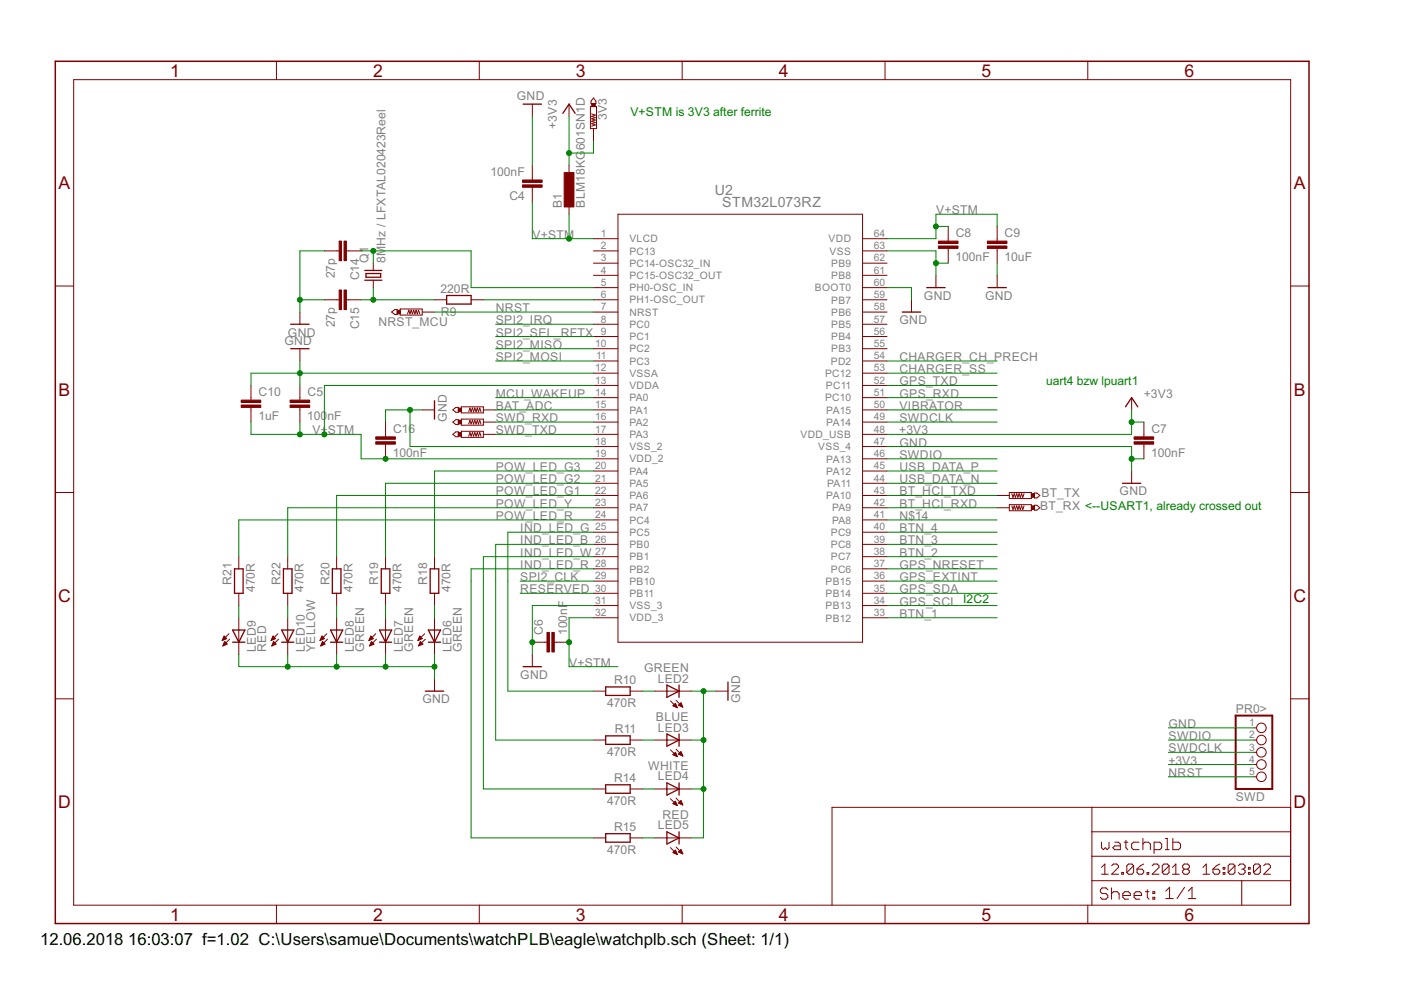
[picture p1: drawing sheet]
<svg xmlns="http://www.w3.org/2000/svg" width="297mm" height="210mm" viewBox="0 0 297 210" stroke-linecap="round" stroke-linejoin="round" font-family="sans-serif">
<g fill="none" stroke="#800000" stroke-width=".21">
<path d="M15.6 16.9h258v175h-258zM58.6 13v3.9M101.6 13v3.9M144.6 13v3.9M187.6 13v3.9M230.6 13v3.9M112.9 22.1v2.6M112.9 35.1v3.1M112.9 39.7v3.1M120.6 22.1v2.6M120.6 35.1v2.5M125.2 22.6h1.3v4.7h-1.3z"/>
<path d="M125.4 24.2l.8 .2-.8 .3 .8 .2-.8 .3 .8 .2-.8 .3 .8 .3-.8 .2 .8 .3-.8 .3M125.8 20.8l.5 .6v.5h-1v-.5zM125.8 27.3v2.6M68.8 53.2h3.1M73.4 53.2h3.2M79.1 55.8v1.5M79.1 59.4v1.6M120.6 42.8v2.6M125.8 50.6h5.2M125.8 53.2h5.2M125.8 55.8h5.2M125.8 58.4h5.2"/>
<path d="M131 45.4h51.9v90.8h-51.9zM182.9 50.6h5.2M182.9 53.2h5.2M182.9 55.8h5.2M182.9 58.4h5.2M198.4 58.4v2.6M201 48v3.1M201 52.7v3.1M211.4 48v3.1M211.4 52.7v3.1M211.4 58.4v2.6M11.7 60.6h3.9"/>
<path d="M63.6 66.2v2.5M63.6 73.9v2.6M68.8 63.6h3.1M73.4 63.6h3.2M83 66.2l.7-.6h.5v1.1h-.5zM84.9 65.5h4.6v1.3h-4.6zM86.4 66.5l.3-.7 .2 .7 .3-.7 .2 .7 .3-.7 .3 .7 .2-.7 .3 .7 .3-.7 .2 .7M89.5 66.2h2.6M92.1 63.6h2.6M99.9 63.6h2.6M125.8 61h5.2M125.8 63.6h5.2"/>
<path d="M125.8 66.2h5.2M125.8 68.7h5.2M125.8 71.4h5.2M125.8 73.9h5.2M125.8 76.5h5.2M125.8 79.1h5.2M182.9 61h5.2M182.9 63.6h5.2M182.9 66.2h5.2M182.9 68.7h5.2M182.9 71.4h5.2M182.9 73.9h5.2"/>
<path d="M182.9 76.5h5.2M182.9 79.1h5.2M193.3 63.6v2.6M273.6 60.6h3.9M53.2 81.7v3.1M53.2 86.4v3.1M63.6 81.7v3.1M63.6 86.4v3.1M81.7 89.5v3.1M81.7 94.2v3.1M89.5 86.9h2.6M96 86.9l.6-.5h.6v1h-.6z"/>
<path d="M96 89.5l.6-.5h.6v1h-.6zM96 92.1l.6-.5h.6v1h-.6zM97.8 86.3h4.7v1.2h-4.7zM97.8 88.9h4.7v1.2h-4.7zM97.8 91.4h4.7v1.3h-4.7zM99.4 92.5l.2-.8 .3 .8 .3-.8 .2 .8 .3-.8 .2 .8 .3-.8 .3 .8 .2-.8 .3 .8M99.4 89.9l.2-.8 .3 .8 .3-.8 .2 .8 .3-.8 .2 .8 .3-.8 .3 .8 .2-.8 .3 .8M99.4 87.3l.2-.8 .3 .8 .3-.8 .2 .8 .3-.8 .2 .8 .3-.8 .3 .8 .2-.8 .3 .8M102.5 86.9h2.6M102.5 89.5h2.6M102.5 92.1h2.6M125.8 81.7h5.2"/>
<path d="M125.8 84.3h5.2M125.8 86.9h5.2M125.8 89.5h5.2M125.8 92.1h5.2M125.8 94.7h5.2M125.8 97.3h5.2M125.8 99.9h5.2M182.9 81.7h5.2M182.9 84.3h5.2M182.9 86.9h5.2M182.9 89.5h5.2M182.9 92.1h5.2"/>
<path d="M182.9 94.7h5.2M182.9 97.3h5.2M182.9 99.9h5.2M239.9 84.3v2.6M239.9 99.9v2.6M242.5 89.5v3.1M242.5 94.2v3.1M11.7 104.4h3.9M50.6 118v2.6M61 118v2.6M71.4 118v2.6M81.7 118v2.6"/>
<path d="M92.1 118v2.6M125.8 102.5h5.2M125.8 105.1h5.2M125.8 107.7h5.2M125.8 110.2h5.2M125.8 112.8h5.2M125.8 115.4h5.2M125.8 118h5.2M182.9 102.5h5.2M182.9 105.1h5.2M182.9 107.7h5.2M182.9 110.2h5.2"/>
<path d="M182.9 112.8h5.2M182.9 115.4h5.2M182.9 118h5.2M211.4 105.1h2.6M211.4 107.7h2.6M214 104.4h4.7v1.3h-4.7zM214 107h4.7v1.3h-4.7zM214.5 104.7l.3 .8 .2-.8 .3 .8 .3-.8 .2 .8 .3-.8 .2 .8 .3-.8 .3 .8 .2-.8M214.5 107.3l.3 .7 .2-.7 .3 .7 .3-.7 .2 .7 .3-.7 .2 .7 .3-.7 .3 .7 .2-.7M219.3 104.5h.5l.7 .6-.7 .5h-.5zM219.3 107.1h.5l.7 .6-.7 .5h-.5zM273.6 104.4h3.9"/>
<path d="M47.1 135.8h.1M47.2 135.6h.3M47.2 135.5h.6M47.3 135.4h.7M47.3 136.9h.2M47.3 135.3h.6M47.3 136.7h.4M47.4 136.6h.6M47.4 135.1h.4M47.5 135h.1M47.5 136.5h.6M47.5 136.4h.5"/>
<path d="M47.5 134.9h.1M47.5 134.9l-.4 .9M47.5 134.9l.5 .5-.9 .4M47.6 136.2h.2M47.6 136.1h.1M47.6 136l.6 .6-1 .3zM48.6 134.4l-1.5 1.4M48.7 135.5l-1.5 1.4M50.6 125.8v2.6M50.6 131v7.8M57.5 135.8h.1M57.6 135.6h.3"/>
<path d="M57.6 135.5h.5M57.7 136.9h.1M57.7 135.4h.7M57.7 135.3h.6M57.7 136.7h.4M57.8 136.6h.6M57.8 135.1h.3M57.8 135h.2M57.8 136.5h.7M57.9 136.4h.4M57.9 134.9h.1M57.9 134.9l-.4 .9"/>
<path d="M57.9 134.9l.5 .5-.9 .4M57.9 136.2h.3M58 136.1h.1M58 136l.5 .6-.9 .3zM58.9 134.4l-1.4 1.4M59.1 135.5l-1.5 1.4M61 125.8v2.6M61 131v7.8M67.9 135.8h.1M67.9 135.6h.3M68 135.5h.5M68 136.9h.2"/>
<path d="M68.1 135.4h.7M68.1 135.3h.5M68.1 136.7h.4M68.1 136.6h.7M68.2 135.1h.3M68.2 135h.2M68.2 136.5h.6M68.2 136.4h.5M68.3 134.9h.1M68.3 134.9l-.4 .9M68.3 134.9l.5 .5-.9 .4M68.3 136.2h.3"/>
<path d="M68.3 136.1h.2M68.4 136l.5 .6-.9 .3zM69.3 134.4l-1.4 1.4M69.4 135.5l-1.4 1.4M71.4 125.8v2.6M71.4 131v7.8M78.3 135.8h.1M78.3 135.6h.3M78.4 135.5h.5M78.4 136.9h.2M78.4 135.4h.7M78.5 135.3h.5"/>
<path d="M78.5 136.7h.4M78.5 136.6h.6M78.5 135.1h.4M78.6 135h.2M78.6 136.5h.6M78.6 136.4h.5M78.6 134.9h.1M78.6 134.9l-.4 .9M78.6 134.9l.5 .5-.9 .4M78.7 136.2h.3M78.7 136.1h.1M78.8 136l.5 .6-.9 .3z"/>
<path d="M79.7 134.4l-1.5 1.4M79.8 135.5l-1.4 1.4M81.7 125.8v2.6M81.7 131v7.8M88.6 135.8h.1M88.7 135.6h.3M88.7 135.5h.6M88.8 136.9h.1M88.8 135.4h.7M88.8 135.3h.6M88.8 136.7h.4M88.9 136.6h.6"/>
<path d="M88.9 135.1h.4M88.9 135h.2M88.9 136.5h.7M89 136.4h.5M89 134.9l-.4 .9M89 134.9l.5 .5-.9 .4M89 134.9h.1M89 136.2h.3M89.1 136.1h.1M89.1 136l.6 .6-.9 .3zM90 134.4l-1.4 1.4M90.2 135.5l-1.4 1.4"/>
<path d="M92.1 125.8v2.6M92.1 131v7.8M112.9 136.2h3.1M112.9 138.8v2.6M117.5 136.2h3.1M125.8 120.6h5.2M125.8 123.2h5.2M125.8 125.8h5.2M125.8 128.4h5.2M125.8 131h5.2M182.9 120.6h5.2M182.9 123.2h5.2"/>
<path d="M182.9 125.8h5.2M182.9 128.4h5.2M182.9 131h5.2M11.7 148.2h3.9M92.1 144v2.5M125.8 156.9h2.6M125.8 146.5h2.6M133.6 156.9h2.6M133.6 146.5h2.6M138.8 156.9h7.8M138.8 146.5h7.8M142.2 148.6l1.4 1.5"/>
<path d="M142.2 159l1.4 1.4M142.7 149.6l.5-.5 .4 1zM142.7 149.6h.7M142.8 159.9h.6M142.8 149.5h.6M142.9 149.8h.6M142.9 159.8h.4M143 149.4h.3M143.1 159.7h.2M143.1 149.2h.2M143.2 149.9h.3M143.2 159.5h.1"/>
<path d="M143.3 148.5l1.5 1.4M143.3 158.9l1.5 1.4M143.5 150h.1M143.8 149.5l1 .4M143.8 149.5l.6-.5 .4 .9M143.8 159.9h.8M143.8 159.9l1 .4M143.9 149.5h.7M144 159.8h.5M144 149.4h.5M144.1 149.6h.5M144.1 159.7h.4"/>
<path d="M144.1 149.2h.4M144.2 159.5h.2M144.3 149.1h.1M144.3 159.4h.1M144.4 149.8h.3M144.4 159.4l-.6 .5M144.4 159.4l.4 .9M144.7 149.9h.1M151.8 146.5h2.5M265.9 154.3h.5M265.9 156.9h.5M265.9 159.5h.5"/>
<path d="M273.6 148.2h3.9M125.8 167.3h2.6M125.8 177.7h2.6M133.6 167.3h2.6M133.6 177.7h2.6M138.8 167.3h7.8M138.8 177.7h7.8M142.2 169.4l1.4 1.4M142.2 179.7l1.4 1.5M142.7 160l.9 .4M142.7 160l.5-.5 .4 .9M142.7 160h.7"/>
<path d="M142.7 170.4l.5-.5 .4 .9zM142.7 170.4h.7M142.8 170.3h.6M142.9 170.2h.4M143 160.1h.5M143 170.5h.5M143 170.1h.3M143.2 169.9h.1M143.3 160.3h.2M143.3 170.7h.3M143.3 169.2l1.5 1.5M143.3 179.6l1.5 1.4"/>
<path d="M143.5 160.4h.1M143.9 170.3h.7M143.9 170.2h.6M144.1 170.1h.4M144.1 160h.6M144.2 169.9h.2M144.2 170.4h.5M144.3 169.8h.1M144.4 169.8l-.6 .5 1 .4M144.4 169.8l.4 .9M144.4 160.1h.3M144.5 170.5h.2"/>
<path d="M144.7 160.3h.1M231.5 171.2v20.7M231.5 176.4h42.1M233.6 178.6v1.1l.4 .4 .4-.4 .3 .4 .4-.4v-1.1M236.3 178.6h.8l.4 .4v1.1h-1.2l-.4-.4 .4-.4h1.2M238.3 178.6h.8M238.7 178.2v1.5l.4 .4M241.5 178.6h-1.2l-.4 .4v.7l.4 .4h1.2M242.3 179l.4-.4h.8l.4 .4v1.1M242.3 177.8v2.3M247.1 177.8h.4v2.3M248.7 177.8v2.3h1.2l.4-.4v-.7l-.4-.4h-1.2"/>
<path d="M265.9 162.1h.5M265.9 164.7h.5M273.6 171.2h-97.2v20.7M58.6 191.9v3.9M101.6 191.9v3.9M142.7 180.8l.5-.5 .4 .9zM142.7 180.7h.7M142.8 180.8h.6M142.9 180.6h.4M143 180.5h.3M143.1 181h.4M143.1 180.3h.1"/>
<path d="M143.4 181.1h.2M143.8 180.6l.6-.5 .4 .9zM143.9 180.6h.7M144 180.7h.6M144 180.5h.5M144.2 180.3h.3M144.3 180.8h.4M144.3 180.2h.1M144.6 181h.1M144.6 191.9v3.9M187.6 191.9v3.9M230.6 191.9v3.9"/>
<path d="M231.5 186.7h42.1M231.5 181.5h42.1M233.5 183.9l.8-.7v2.2M233.5 185.4h1.5M234.9 188.7l-.4-.4h-.8l-.4 .4v.4l.4 .4h.8l.4 .4v.3l-.4 .4h-.8l-.4-.4M235.7 189.5l.4-.4h.8l.4 .4v1.1M235.7 188.3v2.3M235.7 183.6l.4-.4h.7l.3 .4v.3l-1.4 1.5h1.4M237.8 185h.4v.4h-.4zM238.1 189.9h1.5v-.4l-.3-.4h-.8l-.4 .4v.7l.4 .4h.8M240.3 183.6v1.4l-.3 .4h-.7l-.4-.4M240.3 183.6l-.3-.4h-.7l-.4 .4v1.4"/>
<path d="M240.3 183.6l-1.4 1.4M240.5 189.9h1.5v-.4l-.4-.4h-.7l-.4 .4v.7l.4 .4h.7M241.1 184.3h1l.4 .3v.4l-.4 .4h-.7l-.3-.4zM242.5 183.2l-.7 .4-.7 .7M242.8 189.1h.8M243.2 185h.4v.4h-.4zM243.2 188.7v1.5l.4 .4M244.3 183.6l.3-.4h.8l.3 .4v.3l-1.4 1.5h1.4M244.4 189.1h.4v.4h-.4zM244.4 190.2h.4v.4h-.4zM244.7 180.1h1.2l.4-.4v-.7l-.4-.4h-1.2v2.4M247.1 180.1h.8"/>
<path d="M247.2 188.9l.8-.8v2.4M247.2 190.5h1.6M247.9 183.6v1.4l-.4 .4h-.7l-.4-.4M247.9 183.6l-.4-.4h-.7l-.4 .4v1.4M247.9 183.6l-1.5 1.4M248.6 185.4h1.4M248.6 183.9l.7-.7v2.2M251.1 184.3l-.4 .3v.4l.4 .4h.7l.4-.4v-.4l-.4-.3M251.1 184.3l-.4-.4v-.3l.4-.4h.7l.4 .4v.3l-.4 .4M251.1 184.3h.7M251.1 188.1l-1.5 2.4M251.9 190.5h1.6"/>
<path d="M251.9 188.9l.8-.8v2.4M255 185.4h1.5M255 183.9l.8-.7v2.2M257.2 184.3h1.1l.3 .3v.4l-.3 .4h-.8l-.3-.4zM258.6 183.2l-.7 .4-.7 .7M259.3 185h.4v.4h-.4zM259.3 183.9h.4v.4h-.4zM261.8 183.6v1.4l-.3 .4h-.7l-.4-.4M261.8 183.6l-.3-.4h-.7l-.4 .4v1.4M261.8 183.6l-1.4 1.4M262.6 183.6l.3-.4h.7l.4 .4v.3l-.4 .4M263.3 186.7v5.2"/>
<path d="M263.3 184.3h.3M263.6 184.3l.4 .3v.4l-.4 .4h-.7l-.3-.4M264.7 185h.3v.4h-.3zM264.7 183.9h.3v.4h-.3zM267.2 183.6v1.4l-.4 .4h-.7l-.3-.4M267.2 183.6l-.4-.4h-.7l-.3 .4v1.4M267.2 183.6l-1.4 1.4M267.9 183.6l.4-.4h.7l.4 .4v.3l-1.5 1.5h1.5"/>
<circle cx="267.4" cy="159.5" r="1.02"/>
<circle cx="267.4" cy="154.3" r="1.02"/>
<circle cx="267.4" cy="156.9" r="1.02"/>
<circle cx="267.4" cy="162.1" r="1.02"/>
<circle cx="267.4" cy="164.7" r="1.02"/>
</g>
<g fill="none" stroke="#800000" stroke-width=".28">
<path d="M110.9 22.1h3.9M119.3 24l1.3-1.9 1.3 1.9M77.3 57.3h3.7M77.3 59.4h3.7M77.6 58h3.1v.8h-3.1zM61.6 73.9h3.9M61.6 68.7h3.9M94.7 62.7h5.2v1.8h-5.2zM191.3 66.2h3.9M196.5 61h3.9M209.5 61h3.9M92.1 85v3.9"/>
<path d="M238.6 86.3l1.3-2 1.3 2M238 102.5h3.9M49.3 136.2h2.6M49.3 133.6h2.6l-1.3 2.6zM49.7 120.6h1.8v5.2h-1.8zM59.7 136.2h2.6M59.7 133.6h2.6l-1.3 2.6zM60.1 120.6h1.8v5.2h-1.8zM70.1 136.2h2.6M70.1 133.6h2.6l-1.3 2.6zM70.5 120.6h1.8v5.2h-1.8zM80.5 136.2h2.5"/>
<path d="M80.5 133.6h2.5l-1.3 2.6zM80.8 120.6h1.9v5.2h-1.9zM90.8 133.6h2.6l-1.3 2.6zM90.8 136.2h2.6M91.2 120.6h1.8v5.2h-1.8zM90.2 146.5h3.9M110.9 141.4h3.9M128.4 145.6h5.2v1.8h-5.2zM128.4 156h5.2v1.8h-5.2zM141.4 145.2l2.6 1.3-2.6 1.3zM141.4 155.6l2.6 1.3-2.6 1.3zM144 145.2v2.6"/>
<path d="M144 155.6v2.6M154.3 144.6v3.9M128.4 166.4h5.2v1.8h-5.2zM128.4 176.8h5.2v1.8h-5.2zM141.4 166l2.6 1.3-2.6 1.3zM141.4 176.4l2.6 1.3-2.6 1.3zM144 166v2.6M144 176.4v2.6"/>
</g>
<g fill="#800000" stroke="#800000" stroke-width=".21">
<path d="M110.8 38.2h4.1v.5h-4.1z"/>
<path d="M110.8 39.2h4.1v.5h-4.1z"/>
<path d="M61.5 85.9h4.2v.5h-4.2z"/>
<path d="M61.5 84.8h4.2v.5h-4.2z"/>
<path d="M117 134.1h.5v4.1h-.5z"/>
<path d="M116 134.1h.5v4.1h-.5z"/>
<path d="M240.5 93.7h4.1v.5h-4.1z"/>
<path d="M240.5 92.6h4.1v.5h-4.1z"/>
<path d="M199 52.2h4.1v.5h-4.1z"/>
<path d="M199 51.1h4.1v.5h-4.1z"/>
<path d="M209.3 52.2h4.2v.5h-4.2z"/>
<path d="M209.3 51.1h4.2v.5h-4.2z"/>
<path d="M51.1 85.9h4.2v.5h-4.2z"/>
<path d="M51.1 84.8h4.2v.5h-4.2z"/>
<path d="M71.9 51.1h.5v4.2h-.5z"/>
<path d="M72.9 51.1h.5v4.2h-.5z"/>
<path d="M71.9 61.5h.5v4.1h-.5z"/>
<path d="M72.9 61.5h.5v4.1h-.5z"/>
<path d="M79.7 93.7h4.1v.5h-4.1z"/>
<path d="M79.7 92.6h4.1v.5h-4.1z"/>
<path d="M218.7 104.7h.6v.7h-.6z"/>
<path d="M218.7 107.3h.6v.7h-.6z"/>
<path d="M84.2 65.8h.7v.7h-.7z"/>
<path d="M125.5 21.9h.7v.7h-.7z"/>
<path d="M97.2 91.7h.6v.8h-.6z"/>
<path d="M97.2 89.1h.6v.8h-.6z"/>
<path d="M119.6 36.6h2.1v7.3h-2.1z"/>
<path d="M97.2 86.5h.6v.8h-.6z"/>
</g>
<path d="M262 151.7h7.7v15.6h-7.7z" fill="none" stroke="#800000" stroke-width=".42"/>
<path d="M11.7 13h265.8v182.8h-265.8z" fill="none" stroke="#800000" stroke-width=".32"/>
<g fill="none" stroke="#008000" stroke-width=".21">
<path d="M112.9 24.7v10.4M120.6 24.7v10.4M125.8 29.9v2.5h-5.2M68.8 53.2h-5.2v13M76.6 53.2h23.3v7.8h25.9M79.1 53.2v2.6M112.9 42.8v7.8h12.9M120.6 45.4v5.2M188.1 53.2h10.3v5.2M198.4 55.8h2.6M198.4 48h2.6M211.4 48v-2.6h-13v5.2h-10.3"/>
<path d="M211.4 55.8v2.6M63.6 76.5v5.2M63.6 63.6h5.2M76.6 63.6h15.5M79.1 61v2.6M92.1 66.2h33.7M102.5 63.6h23.3M105.1 73.9h20.7M105.1 76.5h20.7M105.1 71.4h20.7M105.1 68.7h20.7M125.8 79.1h-72.6v2.6"/>
<path d="M188.1 79.1h23.3M188.1 61h5.2v2.6M188.1 76.5h23.3M53.2 89.5v2.6h23.4v5.2h49.2M63.6 89.5v2.6M86.9 86.9v7.8h38.9M89.5 86.9h-7.8v2.6M105.1 92.1h20.7M105.1 89.5h20.7M105.1 84.3h20.7M105.1 86.9h20.7M125.8 81.7h-57v10.4"/>
<path d="M125.8 99.9h-33.7v18.1M188.1 94.7h51.8v5.2M188.1 89.5h23.3M188.1 84.3h23.3M188.1 81.7h23.3M188.1 97.3h23.3M188.1 86.9h23.3M188.1 99.9h23.3M239.9 86.9v5.2h-51.8M239.9 89.5h2.6M239.9 97.3h2.6M125.8 112.8h-18.1v33.7h18.1"/>
<path d="M125.8 115.4h-20.7v41.5h20.7M125.8 118h-23.3v49.3h23.3M125.8 105.1h-54.4v12.9M125.8 102.5h-44.1v15.5M125.8 110.2h-75.2v7.8M125.8 107.7h-64.8v10.3M188.1 107.7h23.3M188.1 105.1h23.3M188.1 118h23.3M188.1 115.4h23.3M188.1 110.2h23.3M188.1 112.8h23.3"/>
<path d="M188.1 102.5h23.3M50.6 138.8v2.6h41.5M50.6 128.4v2.6M61 128.4v2.6M61 138.8v2.6M71.4 128.4v2.6M71.4 138.8v2.6M81.7 128.4v2.6M81.7 138.8v2.6M92.1 128.4v2.6M92.1 138.8v5.2M110.3 125.8h15.5"/>
<path d="M110.3 123.2h15.5M125.8 131h-5.2v10.4h10.4M125.8 128.4h-12.9v10.4M125.8 120.6h-25.9v57.1h25.9M188.1 128.4h23.3M188.1 125.8h23.3M188.1 123.2h23.3M188.1 120.6h23.3M188.1 131h23.3M136.2 146.5h2.6M136.2 156.9h2.6M146.6 146.5h5.2"/>
<path d="M146.6 156.9h2.6M149.2 146.5v31.2h-2.6M247.7 154.3h18.2M247.7 156.9h18.2M247.7 159.5h18.2M136.2 177.7h2.6M136.2 167.3h2.6M146.6 167.3h2.6M247.7 162.1h18.2M247.7 164.7h18.2"/>
</g>
<g fill="#008000" stroke="#008000" stroke-width=".21">
<circle cx="239.9" cy="89.5" r=".53"/>
<circle cx="120.6" cy="32.4" r=".53"/>
<circle cx="112.9" cy="136.2" r=".53"/>
<circle cx="239.9" cy="97.3" r=".53"/>
<circle cx="198.4" cy="55.8" r=".53"/>
<circle cx="63.6" cy="79.1" r=".53"/>
<circle cx="63.6" cy="63.6" r=".53"/>
<circle cx="149.2" cy="146.5" r=".53"/>
<circle cx="149.2" cy="156.9" r=".53"/>
<circle cx="149.2" cy="167.3" r=".53"/>
<circle cx="92.1" cy="141.4" r=".53"/>
<circle cx="81.7" cy="141.4" r=".53"/>
<circle cx="61" cy="141.4" r=".53"/>
<circle cx="71.4" cy="141.4" r=".53"/>
<circle cx="86.9" cy="86.9" r=".53"/>
<circle cx="79.1" cy="63.6" r=".53"/>
<circle cx="79.1" cy="53.2" r=".53"/>
<circle cx="120.6" cy="50.6" r=".53"/>
<circle cx="120.6" cy="136.2" r=".53"/>
<circle cx="63.6" cy="92.1" r=".53"/>
<circle cx="81.7" cy="97.3" r=".53"/>
<circle cx="68.8" cy="92.1" r=".53"/>
<circle cx="198.4" cy="48" r=".53"/>
</g>
<g font-size="4.2" fill="#800000">
<text x="36.1" y="16.3">1</text>
<text x="79.1" y="16.3">2</text>
<text x="122.1" y="16.3">3</text>
<text x="165.1" y="16.3">4</text>
<text x="208.1" y="16.3">5</text>
<text x="251.1" y="16.3">6</text>
<text x="12.4" y="40.1">A</text>
<text x="274.3" y="40.1">A</text>
<text x="12.4" y="83.9">B</text>
<text x="274.3" y="83.9">B</text>
<text x="12.3" y="127.6">C</text>
<text x="274.2" y="127.6">C</text>
<text x="12.3" y="171.4">D</text>
<text x="274.2" y="171.4">D</text>
<text x="36.1" y="195.2">1</text>
<text x="79.1" y="195.2">2</text>
<text x="122.1" y="195.2">3</text>
<text x="165.1" y="195.2">4</text>
<text x="208.1" y="195.2">5</text>
<text x="251.1" y="195.2">6</text>
</g>
<g font-size="4">
<text x="8.5" y="200.4">12.06.2018</text>
<text x="27.2" y="200.4">16:03:07 f=1.02 C:\Users\samue\Documents\watchPLB\eagle\watchplb.sch (Sheet: 1/1)</text>
</g>
<g font-size="3.3" fill="#808080">
<text x="151.5" y="41.3">U2</text>
<text x="153.1" y="43.9">STM32L073RZ</text>
</g>
<g font-size="2.9" fill="#808080">
<text x="109.6" y="21.3">GND</text>
<text x="118" y="27.3" transform="rotate(-90 118 27.3)">+3V3</text>
<text x="128.7" y="25.4" transform="rotate(-90 128.7 25.4)">3V3</text>
<text x="124" y="31.9" transform="rotate(-90 124 31.9)">601SN1D</text>
<text x="104" y="37.3">100nF</text>
<text x="108" y="42.4">C4</text>
<text x="119.1" y="44.1" transform="rotate(-90 119.1 44.1)">B1</text>
<text x="124" y="44.1" transform="rotate(-90 124 44.1)">BLM18KG</text>
<text x="198.5" y="45.4">V+STM</text>
<text x="112.9" y="50.6">V+STM</text>
<text x="202.6" y="50.2">C8</text>
<text x="213" y="50.2">C9</text>
<text x="71" y="59" transform="rotate(-90 71 59)">27p</text>
<text x="76.2" y="59.5" transform="rotate(-90 76.2 59.5)">C14</text>
<text x="78.1" y="55.7" transform="rotate(-90 78.1 55.7)">Q1</text>
<text x="81.7" y="55.8" transform="rotate(-90 81.7 55.8)">8MHz / LFXTAL020423Reel</text>
<text x="202.6" y="55.4">100nF</text>
<text x="213" y="55.4">10uF</text>
<text x="93.4" y="62">220R</text>
<text x="195.9" y="63.6">GND</text>
<text x="208.9" y="63.6">GND</text>
<text x="61" y="71.3">GND</text>
<text x="71" y="69.4" transform="rotate(-90 71 69.4)">27p</text>
<text x="76.2" y="69.8" transform="rotate(-90 76.2 69.8)">C15</text>
<text x="80.2" y="69">NRST_MCU</text>
<text x="93.5" y="66.9">R9</text>
<text x="105.1" y="66.2">NRST</text>
<text x="105.1" y="71.3">SPI2_SEL_RFTX</text>
<text x="105.1" y="68.8">SPI2_IRQ</text>
<text x="190.7" y="68.8">GND</text>
<text x="60.3" y="73.2">GND</text>
<text x="105.1" y="73.9">SPI2_MISO</text>
<text x="105.1" y="76.5">SPI2_MOSI</text>
<text x="190.7" y="76.5">CHARGER_CH_PRECH</text>
<text x="54.8" y="83.9">C10</text>
<text x="65.2" y="83.9">C5</text>
<text x="190.7" y="81.7">GPS_TXD</text>
<text x="190.7" y="79.1">CHARGER_SS</text>
<text x="54.8" y="89.1">1uF</text>
<text x="65.1" y="89.1">100</text>
<text x="69.4" y="89.1">nF</text>
<text x="94.7" y="89.5" transform="rotate(-90 94.7 89.5)">GND</text>
<text x="105.1" y="89.5">SWD_RXD</text>
<text x="105.1" y="84.3">MCU_WAKEUP</text>
<text x="105.1" y="86.9">BAT_ADC</text>
<text x="190.7" y="84.3">GPS_RXD</text>
<text x="190.7" y="89.5">SWDCLK</text>
<text x="190.7" y="86.9">VIBRATOR</text>
<text x="242.5" y="84.3">+3V3</text>
<text x="66.2" y="92.1">V+</text>
<text x="69.5" y="92.1">STM</text>
<text x="83.3" y="91.7">C16</text>
<text x="105.1" y="92.1">SWD_TXD</text>
<text x="190.7" y="92.1">+3V3</text>
<text x="190.7" y="94.7">GND</text>
<text x="244.1" y="91.7">C7</text>
<text x="83.3" y="96.9">100nF</text>
<text x="105.1" y="99.9">POW_LED_G3</text>
<text x="190.7" y="97.3">SWDIO</text>
<text x="190.7" y="99.9">USB_DATA_P</text>
<text x="244.1" y="96.9">100nF</text>
<text x="105.1" y="105.1">POW_LED_G1</text>
<text x="105.1" y="107.6">POW_LED_Y</text>
<text x="105.1" y="102.5">POW_LED_G2</text>
<text x="190.7" y="107.6">BT_HCI_RXD</text>
<text x="190.7" y="105.1">BT_HCI_TXD</text>
<text x="190.7" y="102.5">USB_DATA_N</text>
<text x="220.8" y="105.3">BT_TX</text>
<text x="237.4" y="105.1">GND</text>
<text x="105.1" y="110.2">POW_LED_R</text>
<text x="110.3" y="112.8">IND_LED_G</text>
<text x="190.7" y="110.2">N$14</text>
<text x="190.7" y="112.8">BTN_4</text>
<text x="220.5" y="108.2">BT_RX &lt;--USART1, already crossed out</text>
<text x="110.3" y="115.4">IND_LED_B</text>
<text x="110.3" y="118">IND_LED_W</text>
<text x="190.7" y="118">BTN_2</text>
<text x="190.7" y="115.4">BTN_3</text>
<text x="49.1" y="124" transform="rotate(-90 49.1 124)">R21</text>
<text x="54" y="125.5" transform="rotate(-90 54 125.5)">470R</text>
<text x="59.5" y="124" transform="rotate(-90 59.5 124)">R22</text>
<text x="64.4" y="125.5" transform="rotate(-90 64.4 125.5)">470R</text>
<text x="69.8" y="124" transform="rotate(-90 69.8 124)">R20</text>
<text x="74.7" y="125.5" transform="rotate(-90 74.7 125.5)">470R</text>
<text x="80.2" y="124" transform="rotate(-90 80.2 124)">R19</text>
<text x="85.1" y="125.5" transform="rotate(-90 85.1 125.5)">470R</text>
<text x="90.6" y="124" transform="rotate(-90 90.6 124)">R18</text>
<text x="95.5" y="125.5" transform="rotate(-90 95.5 125.5)">470R</text>
<text x="110.3" y="120.6">IND_LED_R</text>
<text x="110.3" y="125.8">RESERVED</text>
<text x="110.3" y="123.2">SPI2_CLK</text>
<text x="190.7" y="125.8">GPS_SDA</text>
<text x="190.7" y="123.2">GPS_EXTINT</text>
<text x="190.7" y="120.6">GPS_NRESET</text>
<text x="190.7" y="128.4">GPS_SCL I2C2</text>
<text x="190.7" y="131">BTN_1</text>
<text x="115.1" y="134.6" transform="rotate(-90 115.1 134.6)">C6</text>
<text x="120.3" y="134.6" transform="rotate(-90 120.3 134.6)">100nF</text>
<text x="54.3" y="138.2" transform="rotate(-90 54.3 138.2)">LED9</text>
<text x="56.5" y="138.2" transform="rotate(-90 56.5 138.2)">RED</text>
<text x="64.6" y="138.2" transform="rotate(-90 64.6 138.2)">LED10</text>
<text x="66.8" y="138.2" transform="rotate(-90 66.8 138.2)">YELLOW</text>
<text x="75" y="138.2" transform="rotate(-90 75 138.2)">LED8</text>
<text x="77.2" y="138.2" transform="rotate(-90 77.2 138.2)">GREEN</text>
<text x="85.4" y="138.2" transform="rotate(-90 85.4 138.2)">LED7</text>
<text x="87.6" y="138.2" transform="rotate(-90 87.6 138.2)">GREEN</text>
<text x="95.7" y="138.2" transform="rotate(-90 95.7 138.2)">LED6</text>
<text x="98" y="138.2" transform="rotate(-90 98 138.2)">GREEN</text>
<text x="110.3" y="144">GND</text>
<text x="120.7" y="141.4">V+STM</text>
<text x="136.6" y="142.5">GREEN</text>
<text x="89.6" y="149.1">GND</text>
<text x="128.7" y="149.9">470R</text>
<text x="130.2" y="145">R10</text>
<text x="139.5" y="144.7">LED2</text>
<text x="156.9" y="149.1" transform="rotate(-90 156.9 149.1)">GND</text>
<text x="130.4" y="155.4">R11</text>
<text x="139.1" y="152.9">BLUE</text>
<text x="139.5" y="155.1">LED3</text>
<text x="247.8" y="154.3">GND</text>
<text x="262" y="151.1">PR0&gt;</text>
<text x="128.7" y="160.3">470R</text>
<text x="247.8" y="156.9">SWDIO</text>
<text x="247.8" y="159.5">SWDCLK</text>
<text x="130.2" y="165.8">R14</text>
<text x="137.4" y="163.3">WHITE</text>
<text x="139.5" y="165.5">LED4</text>
<text x="247.7" y="162.1">+3V3</text>
<text x="247.8" y="164.7">NRST</text>
<text x="128.7" y="170.7">470R</text>
<text x="140.4" y="173.6">RED</text>
<text x="262" y="169.9">SWD</text>
<text x="130.2" y="176.1">R15</text>
<text x="139.5" y="175.9">LED5</text>
<text x="128.7" y="181">470R</text>
</g>
<g font-size="2.9" fill="#008000">
<text x="133.7" y="24.7">V+STM is 3V3 after ferrite</text>
<text x="221.8" y="81.7">uart4 bzw lpuart1</text>
</g>
<g font-size="2.4" fill="#808080">
<text x="127.4" y="50.2">1</text>
<text x="127.4" y="52.8">2</text>
<text x="133.4" y="51.4">VLCD</text>
<text x="133.4" y="54">PC13</text>
<text x="175.7" y="51.4">VDD</text>
<text x="175.9" y="54">VSS</text>
<text x="185.3" y="52.8">63</text>
<text x="185.3" y="50.2">64</text>
<text x="127.4" y="55.4">3</text>
<text x="127.4" y="58">4</text>
<text x="133.4" y="56.6">PC14-OSC32_IN</text>
<text x="133.4" y="59.2">PC15-OSC32_OUT</text>
<text x="176.2" y="59.2">PB8</text>
<text x="176.2" y="56.6">PB9</text>
<text x="185.3" y="58">61</text>
<text x="185.3" y="55.4">62</text>
<text x="127.4" y="60.6">5</text>
<text x="127.4" y="63.2">6</text>
<text x="127.4" y="65.8">7</text>
<text x="133.4" y="61.8">PH0-OSC_IN</text>
<text x="133.4" y="64.3">PH1-OSC_OUT</text>
<text x="172.8" y="61.8">BOOT0</text>
<text x="176.2" y="64.4">PB7</text>
<text x="185.3" y="65.8">58</text>
<text x="185.3" y="63.2">59</text>
<text x="185.3" y="60.6">60</text>
<text x="127.4" y="68.4">8</text>
<text x="127.4" y="71">9</text>
<text x="133.4" y="66.9">NRST</text>
<text x="133.4" y="69.5">PC0</text>
<text x="176.2" y="69.5">PB5</text>
<text x="176.2" y="66.9">PB6</text>
<text x="185.3" y="71">56</text>
<text x="185.3" y="68.4">57</text>
<text x="126.2" y="73.6">10</text>
<text x="126.4" y="76.2">11</text>
<text x="133.4" y="72.1">PC1</text>
<text x="133.4" y="74.7">PC2</text>
<text x="133.4" y="77.3">PC3</text>
<text x="176.1" y="77.3">PD2</text>
<text x="176.2" y="74.7">PB3</text>
<text x="176.2" y="72.1">PB4</text>
<text x="185.3" y="76.2">54</text>
<text x="185.3" y="73.6">55</text>
<text x="126.2" y="78.8">12</text>
<text x="126.2" y="81.4">13</text>
<text x="126.2" y="83.9">14</text>
<text x="133.4" y="79.9">VSSA</text>
<text x="133.4" y="82.5">VDDA</text>
<text x="174.9" y="79.9">PC12</text>
<text x="175.1" y="82.5">PC11</text>
<text x="185.3" y="83.9">51</text>
<text x="185.3" y="81.4">52</text>
<text x="185.3" y="78.8">53</text>
<text x="126.2" y="86.5">15</text>
<text x="126.2" y="89.1">16</text>
<text x="133.4" y="85.1">PA0</text>
<text x="133.4" y="87.7">PA1</text>
<text x="174.9" y="85.1">PC10</text>
<text x="175.2" y="87.7">PA15</text>
<text x="185.3" y="89.1">49</text>
<text x="185.3" y="86.5">50</text>
<text x="126.2" y="91.7">17</text>
<text x="126.2" y="94.3">18</text>
<text x="133.4" y="90.3">PA2</text>
<text x="133.4" y="92.9">PA3</text>
<text x="133.4" y="95.5">VSS_2</text>
<text x="169.7" y="92.9">VDD_USB</text>
<text x="173.5" y="95.5">VSS_4</text>
<text x="175.2" y="90.3">PA14</text>
<text x="185.3" y="94.3">47</text>
<text x="185.3" y="91.7">48</text>
<text x="126.2" y="96.9">19</text>
<text x="126.2" y="99.5">20</text>
<text x="133.4" y="98.1">VDD_2</text>
<text x="133.4" y="100.6">PA4</text>
<text x="175.2" y="100.7">PA12</text>
<text x="175.2" y="98.1">PA13</text>
<text x="185.3" y="99.5">45</text>
<text x="185.3" y="96.9">46</text>
<text x="126.2" y="102.1">21</text>
<text x="126.2" y="104.7">22</text>
<text x="126.2" y="107.3">23</text>
<text x="133.4" y="103.2">PA5</text>
<text x="133.4" y="105.8">PA6</text>
<text x="175.2" y="105.8">PA10</text>
<text x="175.4" y="103.3">PA11</text>
<text x="185.3" y="107.3">42</text>
<text x="185.3" y="104.7">43</text>
<text x="185.3" y="102.1">44</text>
<text x="126.2" y="109.9">24</text>
<text x="126.2" y="112.5">25</text>
<text x="133.4" y="108.4">PA7</text>
<text x="133.4" y="111">PC4</text>
<text x="133.4" y="113.6">PC5</text>
<text x="176.1" y="113.6">PC9</text>
<text x="176.4" y="111">PA8</text>
<text x="176.4" y="108.4">PA9</text>
<text x="185.3" y="112.5">40</text>
<text x="185.3" y="109.9">41</text>
<text x="126.2" y="115.1">26</text>
<text x="126.2" y="117.7">27</text>
<text x="133.4" y="116.2">PB0</text>
<text x="133.4" y="118.8">PB1</text>
<text x="176.1" y="118.8">PC7</text>
<text x="176.1" y="116.2">PC8</text>
<text x="185.3" y="117.7">38</text>
<text x="185.3" y="115.1">39</text>
<text x="126.2" y="120.3">28</text>
<text x="126.2" y="122.8">29</text>
<text x="126.2" y="125.4">30</text>
<text x="133.4" y="121.4">PB2</text>
<text x="133.4" y="124">PB10</text>
<text x="175" y="124">PB15</text>
<text x="176.1" y="121.4">PC6</text>
<text x="185.3" y="125.4">35</text>
<text x="185.3" y="122.8">36</text>
<text x="185.3" y="120.3">37</text>
<text x="126.2" y="128">31</text>
<text x="126.2" y="130.6">32</text>
<text x="133.4" y="126.6">PB11</text>
<text x="133.4" y="129.2">VSS_3</text>
<text x="133.4" y="131.8">VDD_3</text>
<text x="175" y="131.8">PB12</text>
<text x="175" y="129.2">PB13</text>
<text x="175" y="126.6">PB14</text>
<text x="185.3" y="130.6">33</text>
<text x="185.3" y="128">34</text>
<text x="264.9" y="154">1</text>
<text x="264.9" y="156.6">2</text>
<text x="264.9" y="159.1">3</text>
<text x="264.9" y="161.7">4</text>
<text x="264.9" y="164.3">5</text>
</g>
</svg>
